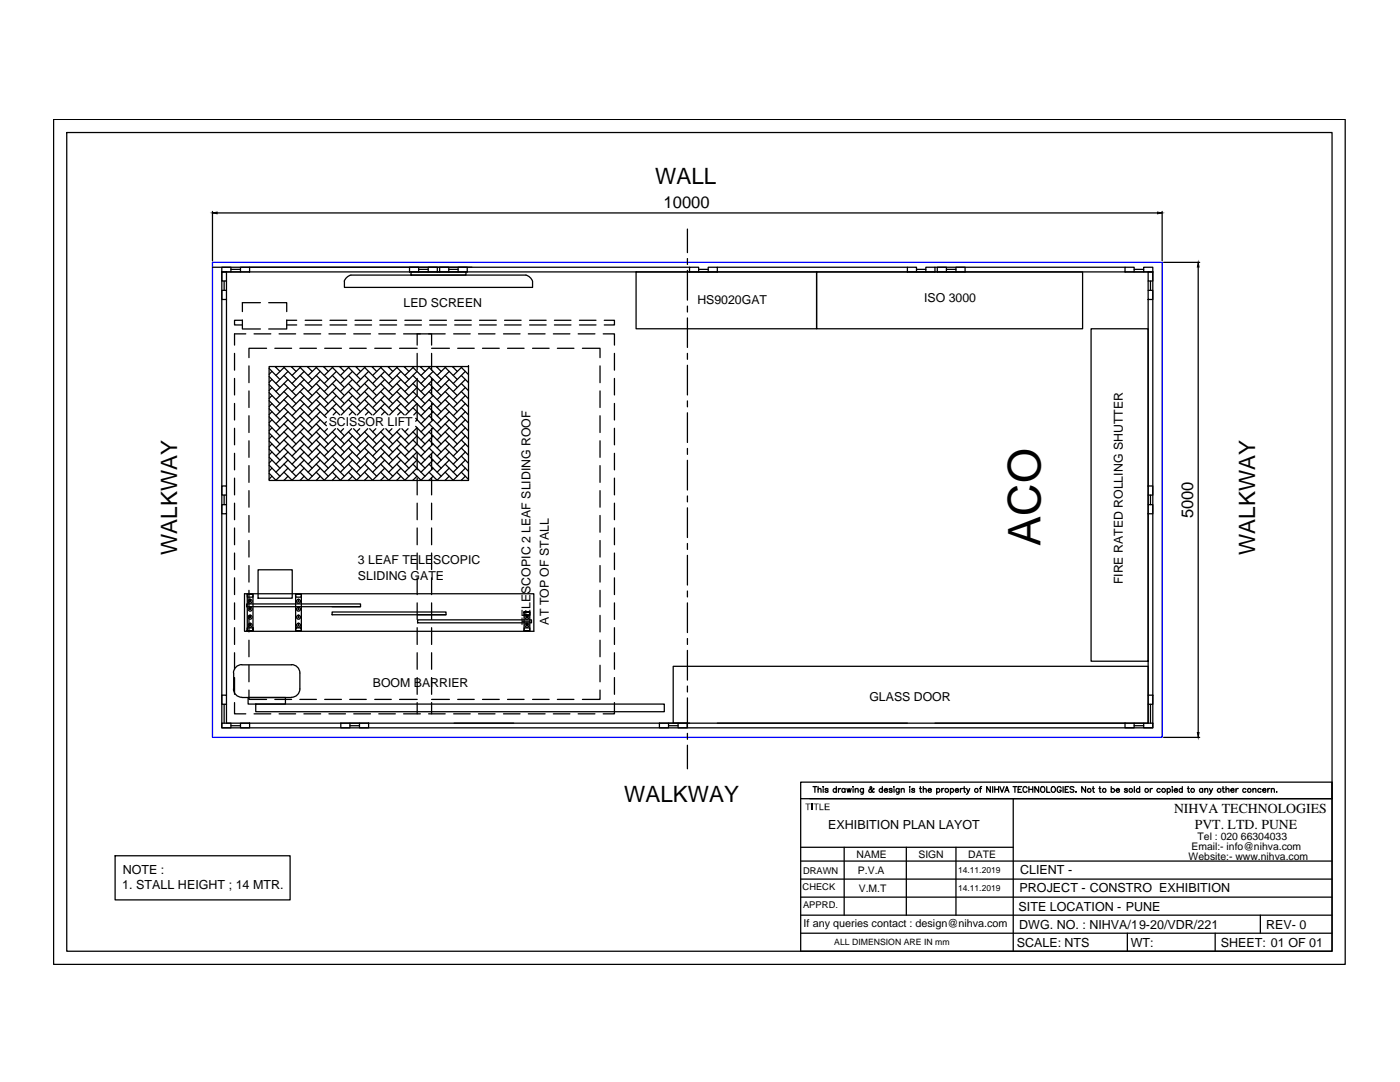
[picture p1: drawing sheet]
<svg xmlns="http://www.w3.org/2000/svg" width="279mm" height="216mm" viewBox="0 0 279 216" stroke-linecap="round" stroke-linejoin="round" font-family="sans-serif">
<!-- layer: 0 -->
<g fill="none" stroke="#000" stroke-width=".25">
<path d="M10.7 23.8h257.8v168.6h-257.8zM13.3 26.4h252.5v163.4h-252.5zM42.4 53.3h95.2M42.4 42.2v9.9M43.3 42.5h187.7M44.3 54.3h185.8v90.9h-185.8zM44.3 54.3h.9v1.8h-.9zM44.3 57.9h.9v1.9h-.9zM44.3 53.3h1.8v1h-1.8zM44.7 56.1v1.8M45.2 56.1v1.8M45.2 59.8v37.2"/>
<path d="M46.1 53.7h1.9M46.1 54.3h1.9M48 53.3h1.8v1h-1.8zM68.7 56.1v1.2h37.6v-1.2M70 54.9l-.6 .3-.7 .9M70 54.9h35l.9 .6 .4 .6M81.7 53.3h1.9v1h-1.9zM82 54.3h11v.6h-11zM83.6 53.7h1.9M83.6 54.3h1.9M85.5 53.3h1.8v1h-1.8zM87.3 54.3h.4"/>
<path d="M87.7 53.3h1.9v1h-1.9zM89.6 53.7h1.8M89.6 54.3h1.8M91.4 53.3h1.8v1h-1.8zM126.9 54.3h36.1v11.3h-36.1zM137.2 45.7v4.7M137.2 51.6v1.2M137.2 54v5.9M137.6 53.3h1.8v1h-1.8zM139.4 53.7h1.9M139.4 54.3h1.9M141.3 53.3h1.9v1h-1.9z"/>
<path d="M143.2 53.3h37.9M163 54.3h53.1v11.3h-53.1zM181.1 53.3h1.8v1h-1.8zM182.9 53.7h1.9M182.9 54.3h1.9M184.8 53.3h1.8v1h-1.8zM186.6 53.3h37.9M187.1 53.3h1.8v1h-1.8zM188.9 53.7h1.9M188.9 54.3h1.9M190.8 53.3h1.8v1h-1.8zM224.5 53.3h1.8v1h-1.8z"/>
<path d="M226.3 53.7h1.9M226.3 54.3h1.9M228.2 53.3h1.9v1h-1.9zM229.1 54.3h1v1.8h-1zM229.1 57.9h1v1.9h-1zM229.1 56.1v1.8M229.1 59.8v37.2M229.6 56.1v1.8M231.9 42.2v9.9M232.2 52.4h7.2M239.1 53.3v92.9M46.8 70.5v3.4"/>
<path d="M46.8 75.5v3.3M48.4 63.9v1.7h3.6M48.4 63.9h-1.6v.9h1.6M49.1 66.6h-2.3v2.3M49.7 73v3.4M49.7 78v3.3M50.7 66.6h3.3M52 60.4h-3.6v1.8M53.2 69.5h-3.5v1.9M53.6 60.4h3.6v1.8M53.7 73.1h39.8v22.8h-39.8zM53.7 73.5l2.2 2.2"/>
<path d="M53.7 75.1l2.2 2.2M53.7 76.7l2.2 2.2M53.7 78.3l2.2 2.2M53.7 80l2.2 2.2M54.3 78.9l-.6 .6M54.3 77.3l-.6 .6M54.3 75.7l-.6 .6M54.3 74.1l-.6 .6M54.8 69.5h3.4M54.9 73.1l1 1M55.3 73.1l-.2 .2M55.7 66.6h3.3"/>
<path d="M56.7 73.3l2.4 2.4M56.7 74.9l2.4 2.4M56.7 76.5l2.4 2.4M56.7 78.1l2.4 2.4M56.7 79.7l2.4 2.5M56.9 73.1l-1.8 1.8M57.2 63.9v1.7h-3.6M57.2 64.8h2M57.2 63.9h2M57.5 78.9l-2.4 2.5M57.5 77.3l-2.4 2.4M57.5 75.7l-2.4 2.4"/>
<path d="M57.5 74.1l-2.4 2.4M58.1 73.1l1 1M58.5 73.1l-.2 .2M59.8 69.5h3.3M59.9 73.3l2.4 2.4M59.9 74.9l2.4 2.4M59.9 76.5l2.4 2.4M59.9 78.1l2.4 2.4M59.9 79.7l2.4 2.5M60.1 73.1l-1.8 1.8M60.6 66.6h3.4M60.7 78.9l-2.4 2.5"/>
<path d="M60.7 77.3l-2.4 2.4M60.7 75.7l-2.4 2.4M60.7 74.1l-2.4 2.4M60.9 64.8h3.3M60.9 63.9h3.3M61.3 73.1l1 1M61.7 73.1l-.2 .2M63.1 73.3l2.4 2.4M63.1 74.9l2.4 2.4M63.1 76.5l2.4 2.4M63.1 78.1l2.4 2.4M63.1 79.7l2.4 2.5"/>
<path d="M63.3 73.1l-1.8 1.8M63.9 78.9l-2.4 2.5M63.9 77.3l-2.4 2.4M63.9 75.7l-2.4 2.4M63.9 74.1l-2.4 2.4M64.5 73.1l1 1M64.8 69.5h3.3M64.9 73.1l-.2 .2M65.6 66.6h3.3M65.9 64.8h3.3M65.9 63.9h3.3M66.3 73.3l2.4 2.4"/>
<path d="M66.3 74.9l2.4 2.4M66.3 76.5l2.4 2.4M66.3 78.1l2.4 2.4M66.3 79.7l2.4 2.5M66.5 73.1l-1.8 1.8M67.1 78.9l-2.4 2.5M67.1 77.3l-2.4 2.4M67.1 75.7l-2.4 2.4M67.1 74.1l-2.4 2.4M67.8 73.1l.9 1M68.1 73.1l-.2 .2M69.5 73.3l2.5 2.4"/>
<path d="M69.5 74.9l2.5 2.4M69.5 76.5l2.5 2.4M69.5 78.1l2.5 2.4M69.5 79.7l2.5 2.5M69.8 73.1l-1.9 1.8M69.8 69.5h3.3M70.3 78.9l-2.4 2.5M70.3 77.3l-2.4 2.4M70.3 75.7l-2.4 2.4M70.3 74.1l-2.4 2.4M70.6 66.6h3.3M70.9 64.8h3.3"/>
<path d="M70.9 63.9h3.3M71 73.1l1 1M71.4 73.1l-.3 .2M72.8 73.3l2.4 2.4M72.8 74.9l2.4 2.4M72.8 76.5l2.4 2.4M72.8 78.1l2.4 2.4M72.8 79.7l2.4 2.5M73 73.1l-1.9 1.8M73.6 78.9l-2.5 2.5M73.6 77.3l-2.5 2.4M73.6 75.7l-2.5 2.4"/>
<path d="M73.6 74.1l-2.5 2.4M74.2 73.1l1 1M74.6 73.1l-.2 .2M74.8 69.5h3.3M75.6 66.6h3.3M75.8 64.8h3.3M75.8 63.9h3.3M76 73.3l2.4 2.4M76 74.9l2.4 2.4M76 76.5l2.4 2.4M76 78.1l2.4 2.4M76 79.7l2.4 2.5"/>
<path d="M76.2 73.1l-1.8 1.8M76.8 78.9l-2.4 2.5M76.8 77.3l-2.4 2.4M76.8 75.7l-2.4 2.4M76.8 74.1l-2.4 2.4M77.4 73.1l1 1M77.8 73.1l-.2 .2M79.2 73.3l2.4 2.4M79.2 74.9l2.4 2.4M79.2 76.5l2.4 2.4M79.2 78.1l2.4 2.4M79.2 79.7l2.4 2.5"/>
<path d="M79.4 73.1l-1.8 1.8M79.7 69.5h3.6M80 78.9l-2.4 2.5M80 77.3l-2.4 2.4M80 75.7l-2.4 2.4M80 74.1l-2.4 2.4M80.5 66.6h3.4M80.6 73.1l1 1M80.8 64.8h3.3M80.8 63.9h3.3M81 73.1l-.2 .2M82.4 73.3l2.4 2.4"/>
<path d="M82.4 74.9l2.4 2.4M82.4 76.5l2.4 2.4M82.4 78.1l2.4 2.4M82.4 79.7l2.4 2.5M82.6 73.1l-1.8 1.8M83.2 78.9l-2.4 2.5M83.2 77.3l-2.4 2.4M83.2 75.7l-2.4 2.4M83.2 74.1l-2.4 2.4M83.3 68.9v-2.3h2.8v2.3M83.3 70.5v3.4M83.3 75.5v3.3"/>
<path d="M83.8 73.1l1 1M84.2 73.1l-.2 .2M85.5 66.6h3.3M85.6 73.3l2.4 2.4M85.6 74.9l2.4 2.4M85.6 76.5l2.4 2.4M85.6 78.1l2.4 2.4M85.6 79.7l2.4 2.5M85.8 64.8h3.3M85.8 63.9h3.3M85.8 73.1l-1.8 1.8M86.1 69.5h3.6"/>
<path d="M86.1 70.5v3.4M86.1 75.5v3.3M86.4 78.9l-2.4 2.5M86.4 77.3l-2.4 2.4M86.4 75.7l-2.4 2.4M86.4 74.1l-2.4 2.4M87.1 73.1l.9 1M87.4 73.1l-.2 .2M88.8 73.3l2.5 2.4M88.8 74.9l2.5 2.4M88.8 76.5l2.5 2.4M88.8 78.1l2.5 2.4"/>
<path d="M88.8 79.7l2.5 2.5M89.1 73.1l-1.9 1.8M89.6 78.9l-2.4 2.5M89.6 77.3l-2.4 2.4M89.6 75.7l-2.4 2.4M89.6 74.1l-2.4 2.4M90.3 73.1l1 1M90.5 66.6h3.3M90.7 73.1l-.2 .2M90.7 64.8h3.4M90.7 63.9h3.4M91.3 69.5h3.3"/>
<path d="M92.1 73.3l1.4 1.4M92.1 74.9l1.4 1.5M92.1 76.5l1.4 1.5M92.1 78.1l1.4 1.5M92.1 79.7l1.4 1.5M92.3 73.1l-1.8 1.8M92.9 78.9l-2.4 2.5M92.9 77.3l-2.4 2.4M92.9 75.7l-2.4 2.4M92.9 74.1l-2.4 2.4M93.5 73.1h.1M95.5 66.6h3.3"/>
<path d="M95.7 64.8h3.3M95.7 63.9h3.3M96.3 69.5h3.3M100.5 66.6h3.3M100.7 64.8h3.3M100.7 63.9h3.3M101.3 69.5h3.3M105.4 66.6h3.4M105.7 64.8h3.3M105.7 63.9h3.3M106.3 69.5h3.3M110.4 66.6h3.3"/>
<path d="M110.6 64.8h3.3M110.6 63.9h3.3M111.2 69.5h3.3M115.4 66.6h3.3M115.6 64.8h3.3M115.6 63.9h3.3M116.2 69.5h3.5v1.9M119.7 73v3.4M119.7 78v3.3M120.4 66.6h2.2v2.3M120.6 63.9h2v.9h-2M122.6 70.5v3.4"/>
<path d="M122.6 75.5v3.3M137.2 61.1v1.2M137.2 63.4v5.9M137.2 70.5v1.2M137.2 72.9v5.9M137.2 80v1.2M217.7 65.6h11.4v66.3h-11.4zM44.3 97h.9v1.8h-.9zM44.7 98.8v1.9M45.2 98.8v1.9M46.8 80.5v3.3M46.8 85.5v3.3"/>
<path d="M46.8 90.5v3.3M46.8 95.4v3.3M49.7 83v3.3M49.7 88v3.3M49.7 92.9v3.4M49.7 97.9v3.3M53.7 81.6l2.2 2.2M53.7 83.2l2.2 2.2M53.7 84.8l2.2 2.2M53.7 86.4l2.2 2.2M53.7 88l2.2 2.2M53.7 89.6l2.2 2.2"/>
<path d="M53.7 91.2l2.2 2.2M53.7 92.8l2.2 2.2M53.7 94.4l1.4 1.5M54.3 95l-.6 .6M54.3 93.4l-.6 .6M54.3 91.8l-.6 .6M54.3 90.2l-.6 .6M54.3 88.6l-.6 .6M54.3 87l-.6 .6M54.3 85.4l-.6 .6M54.3 83.8l-.6 .6M54.3 82.2l-.6 .5"/>
<path d="M54.3 80.5l-.6 .6M56.7 81.4l2.4 2.4M56.7 83l2.4 2.4M56.7 84.6l2.4 2.4M56.7 86.2l2.4 2.4M56.7 87.8l2.4 2.4M56.7 89.4l2.4 2.4M56.7 91l2.4 2.4M56.7 92.6l2.4 2.4M56.7 94.2l1.6 1.7M56.7 95.8v.1M57.5 95l-.8 .9"/>
<path d="M57.5 93.4l-2.4 2.4M57.5 91.8l-2.4 2.4M57.5 90.2l-2.4 2.4M57.5 88.6l-2.4 2.4M57.5 87l-2.4 2.4M57.5 85.4l-2.4 2.4M57.5 83.8l-2.4 2.4M57.5 82.2l-2.4 2.4M57.5 80.5l-2.4 2.5M59.9 81.4l2.4 2.4M59.9 83l2.4 2.4M59.9 84.6l2.4 2.4"/>
<path d="M59.9 86.2l2.4 2.4M59.9 87.8l2.4 2.4M59.9 89.4l2.4 2.4M59.9 91l2.4 2.4M59.9 92.6l2.4 2.4M59.9 94.2l1.6 1.7M59.9 95.8v.1M60.7 95l-.8 .9M60.7 93.4l-2.4 2.4M60.7 91.8l-2.4 2.4M60.7 90.2l-2.4 2.4M60.7 88.6l-2.4 2.4"/>
<path d="M60.7 87l-2.4 2.4M60.7 85.4l-2.4 2.4M60.7 83.8l-2.4 2.4M60.7 82.2l-2.4 2.4M60.7 80.5l-2.4 2.5M63.1 81.4l2 1.9M63.1 83l2 1.9M63.1 84.6l2.4 2.4M63.1 86.2l2.4 2.4M63.1 87.8l2.4 2.4M63.1 89.4l2.4 2.4M63.1 91l2.4 2.4"/>
<path d="M63.1 92.6l2.4 2.4M63.1 94.2l1.7 1.7M63.1 95.8v.1M63.9 95l-.8 .9M63.9 93.4l-2.4 2.4M63.9 91.8l-2.4 2.4M63.9 90.2l-2.4 2.4M63.9 88.6l-2.4 2.4M63.9 87l-2.4 2.4M63.9 85.4l-2.4 2.4M63.9 83.8l-2.4 2.4M63.9 82.2l-2.4 2.4"/>
<path d="M63.9 80.5l-2.4 2.5M65.1 84.1l-.4 .5M65.3 85.5l-.6 .7M66.3 81.4l1.5 1.4M66.3 86.2l2.4 2.4M66.3 87.8l2.4 2.4M66.3 89.4l2.4 2.4M66.3 91l2.4 2.4M66.3 92.6l2.4 2.4M66.3 94.2l1.7 1.7M66.3 95.8l.1 .1M67 85.5l-2.3 2.3"/>
<path d="M67.1 95l-.8 .9M67.1 93.4l-2.4 2.4M67.1 91.8l-2.4 2.4M67.1 90.2l-2.4 2.4M67.1 88.6l-2.4 2.4M67.1 87l-2.4 2.4M67.1 82.2l-.6 .6M67.1 80.5l-2.4 2.5M67.3 85.5l1.4 1.5M68.6 85.5l-.7 .7M69.5 81.4l1.5 1.4M69.5 86.2l2.5 2.4"/>
<path d="M69.5 87.8l2.5 2.4M69.5 89.4l2.5 2.4M69.5 91l2.5 2.4M69.5 92.6l2.5 2.4M69.5 94.2l1.7 1.7M69.5 95.8l.1 .1M70.2 85.5l-2.3 2.3M70.3 95l-.8 .9M70.3 93.4l-2.4 2.4M70.3 91.8l-2.4 2.4M70.3 90.2l-2.4 2.4M70.3 88.6l-2.4 2.4"/>
<path d="M70.3 87l-2.4 2.4M70.3 82.2l-.6 .6M70.3 80.5l-2.2 2.3M70.6 85.5l1.4 1.5M71.8 85.5l-.7 .7M72.8 81.4l1.4 1.4M72.8 86.2l2.4 2.4M72.8 87.8l2.4 2.4M72.8 89.4l2.4 2.4M72.8 91l2.4 2.4M72.8 92.6l2.4 2.4M72.8 94.2l1.6 1.7"/>
<path d="M72.8 95.8v.1M73.4 85.5l-2.3 2.3M73.6 95l-.9 .9M73.6 93.4l-2.5 2.4M73.6 91.8l-2.5 2.4M73.6 90.2l-2.5 2.4M73.6 88.6l-2.5 2.4M73.6 87l-2.5 2.4M73.6 82.2l-.7 .6M73.6 80.5l-2.3 2.3M73.8 85.5l1.4 1.5M75 85.5l-.6 .7"/>
<path d="M76 81.4l1.5 1.4M76 86.2l2.4 2.4M76 87.8l2.4 2.4M76 89.4l2.4 2.4M76 91l2.4 2.4M76 92.6l2.4 2.4M76 94.2l1.6 1.7M76 95.8v.1M76.6 85.5l-2.2 2.3M76.8 95l-.9 .9M76.8 93.4l-2.4 2.4M76.8 91.8l-2.4 2.4"/>
<path d="M76.8 90.2l-2.4 2.4M76.8 88.6l-2.4 2.4M76.8 87l-2.4 2.4M76.8 82.2l-.7 .6M76.8 80.5l-2.3 2.3M77 85.5l1.4 1.5M78.2 85.5l-.6 .7M79.2 81.4l1.5 1.4M79.2 86.2l2.4 2.4M79.2 87.8l2.4 2.4M79.2 89.4l2.4 2.4M79.2 91l2.4 2.4"/>
<path d="M79.2 92.6l2.4 2.4M79.2 94.2l1.6 1.7M79.2 95.8v.1M79.8 85.5l-2.2 2.3M80 95l-.9 .9M80 93.4l-2.4 2.4M80 91.8l-2.4 2.4M80 90.2l-2.4 2.4M80 88.6l-2.4 2.4M80 87l-2.4 2.4M80 82.2l-.6 .6M80 80.5l-2.2 2.3"/>
<path d="M80.2 85.5l1.4 1.5M81.4 85.5l-.6 .7M82.4 81.4l2.4 2.4M82.4 86.2l2.4 2.4M82.4 87.8l2.4 2.4M82.4 89.4l2.4 2.4M82.4 91l2.4 2.4M82.4 92.6l2.4 2.4M82.4 94.2l1.7 1.7M82.4 95.8l.1 .1M83 83.5l1.8 1.9M83 85.1l1.8 1.9"/>
<path d="M83.2 95l-.8 .9M83.2 93.4l-2.4 2.4M83.2 91.8l-2.4 2.4M83.2 90.2l-2.4 2.4M83.2 88.6l-2.4 2.4M83.2 87l-2.4 2.4M83.2 85.4l-2.4 2.4M83.2 83.8l-.2 .3M83.2 82.2l-.6 .6M83.2 80.5l-2.2 2.3M83.3 80.5v3.3M83.3 85.5v3.3"/>
<path d="M83.3 90.5v3.3M83.3 95.4v3.3M85.6 81.4l2.4 2.4M85.6 83l2.4 2.4M85.6 84.6l2.4 2.4M85.6 86.2l2.4 2.4M85.6 87.8l2.4 2.4M85.6 89.4l2.4 2.4M85.6 91l2.4 2.4M85.6 92.6l2.4 2.4M85.6 94.2l1.7 1.7M85.6 95.8l.1 .1"/>
<path d="M86.1 80.5v3.3M86.1 85.5v3.3M86.1 90.5v3.3M86.1 95.4v3.3M86.4 95l-.8 .9M86.4 93.4l-2.4 2.4M86.4 91.8l-2.4 2.4M86.4 90.2l-2.4 2.4M86.4 88.6l-2.4 2.4M86.4 87l-2.4 2.4M86.4 85.4l-2.4 2.4M86.4 83.8l-2.4 2.4"/>
<path d="M86.4 82.2l-2.4 2.4M86.4 80.5l-2.4 2.5M88.8 81.4l2.5 2.4M88.8 83l2.5 2.4M88.8 84.6l2.5 2.4M88.8 86.2l2.5 2.4M88.8 87.8l2.5 2.4M88.8 89.4l2.5 2.4M88.8 91l2.5 2.4M88.8 92.6l2.5 2.4M88.8 94.2l1.7 1.7M88.8 95.8l.1 .1"/>
<path d="M89.6 95l-.8 .9M89.6 93.4l-2.4 2.4M89.6 91.8l-2.4 2.4M89.6 90.2l-2.4 2.4M89.6 88.6l-2.4 2.4M89.6 87l-2.4 2.4M89.6 85.4l-2.4 2.4M89.6 83.8l-2.4 2.4M89.6 82.2l-2.4 2.4M89.6 80.5l-2.4 2.5M92.1 81.4l1.4 1.4M92.1 83l1.4 1.4"/>
<path d="M92.1 84.6l1.4 1.4M92.1 86.2l1.4 1.4M92.1 87.8l1.4 1.4M92.1 89.4l1.4 1.4M92.1 91l1.4 1.4M92.1 92.6l1.4 1.5M92.1 94.2l1.4 1.5M92.1 95.8v.1M92.9 95l-.9 .9M92.9 93.4l-2.4 2.4M92.9 91.8l-2.4 2.4M92.9 90.2l-2.4 2.4"/>
<path d="M92.9 88.6l-2.4 2.4M92.9 87l-2.4 2.4M92.9 85.4l-2.4 2.4M92.9 83.8l-2.4 2.4M92.9 82.2l-2.4 2.4M92.9 80.5l-2.4 2.5M119.7 83v3.3M119.7 88v3.3M119.7 92.9v3.4M119.7 97.9v3.3M122.6 80.5v3.3M122.6 85.5v3.3"/>
<path d="M122.6 90.5v3.3M122.6 95.4v3.3M137.2 82.4v5.9M137.2 89.5v1.2M137.2 91.8v6M137.2 99v1.1M229.1 97h1v1.8h-1zM229.1 98.8v1.9M229.6 98.8v1.9M44.3 100.7h.9v1.8h-.9zM45.2 102.5v36.2M46.8 100.4v3.3"/>
<path d="M46.8 105.4v3.3M46.8 110.3v3.4M46.8 115.3v3.3M48.8 118.5h57.7v7.5h-57.7zM49.3 118.6h1.2v7.2h-1.2h1.2v-.5h-1.2v.5zM49.3 118.6h1.2v.6h-1.2zM49.7 102.9v3.3M49.7 107.9v3.3M49.7 112.8v3.3M49.7 117.8v3.3M51.5 113.7h6.8v5.7h-6.8zM59 118.6h1.1v7.2h-1.1h1.1v-.5h-1.1v.5z"/>
<path d="M59 118.6h1.1v.6h-1.1zM83.3 100.4v3.3M83.3 105.4v3.3M83.3 110.3v3.4M83.3 115.3v3.3M86.1 100.4v3.3M86.1 105.4v3.3M86.1 110.3v3.4M86.1 115.3v3.3M119.7 102.9v3.3M119.7 107.9v3.3M119.7 112.8v3.3"/>
<path d="M119.7 117.8v3.3M122.6 100.4v3.3M122.6 105.4v3.3M122.6 110.3v3.4M122.6 115.3v3.3M137.2 101.3v6M137.2 108.4v1.2M137.2 110.8v5.9M137.2 117.9v1.2M229.1 100.7h1v1.8h-1zM229.1 102.5v36.2M44.3 138.7h.9v1.8h-.9z"/>
<path d="M46.6 137.5a1.67 1.67 0 0 0 1.7 1.6M46.6 134.3v3.2M46.8 120.3v3.3M46.8 125.3v3.3M46.8 130.2v3.3M46.8 135.2v3.3M48.3 132.6a1.67 1.67 0 0 0-1.7 1.7M48.3 139.2h9.9M48.3 132.7h9.9M49.2 120.5h22.8v.6h-22.8zM49.5 139.2h7.5v1.3h-7.5zM49.7 137.7v1.9h3.5"/>
<path d="M49.7 122.8v3.3M49.7 127.7v3.3M49.7 132.7v3.3M54.8 139.6h3.4M58.2 132.6a1.67 1.67 0 0 1 1.6 1.7v3.2M59.8 137.5a1.67 1.67 0 0 1-1.6 1.6M59.8 139.6h3.3M64.8 139.6h3.3M66.3 122.1h22.7v.6h-22.7zM66.3 121.1h5.7M69.8 139.6h3.3M74.8 139.6h3.3"/>
<path d="M79.7 139.6h3.6M83.3 120.3v3.3M83.3 125.3v3.3M83.3 130.2v3.3M83.3 135.2v3.3M83.3 123.7h22.8v.6h-22.8zM83.3 122.7h5.7M86.1 139.6h3.6M86.1 120.3v3.3M86.1 125.3v3.3M86.1 130.2v3.3M86.1 135.2v3.3"/>
<path d="M91.3 139.6h3.3M96.3 139.6h3.3M101.3 139.6h3.3M104.6 122.1h1.1v3.7h-1.1v-3.7v.6h1.1v-.6zM104.6 125.3h1.1v.5h-1.1zM106.3 139.6h3.3M111.2 139.6h3.3M119.7 137.7v1.9h-3.5M119.7 122.8v3.3M119.7 127.7v3.3M119.7 132.7v3.3M122.6 120.3v3.3"/>
<path d="M122.6 125.3v3.3M122.6 130.2v3.3M122.6 135.2v3.3M134.4 133h94.7v11.3h-94.7zM137.2 120.3v5.9M137.2 127.4v1.2M137.2 129.8v5.9M137.2 136.9v1.2M137.2 139.3v5.9M229.1 138.7h1v1.8h-1zM44.3 144.3h1.8v.9h-1.8zM44.7 140.5v3.8"/>
<path d="M45.2 140.5v3.8h92.4M46.1 144.8h1.9M46.8 140.2v2.2h2.3M48 144.3h1.8v.9h-1.8zM50.7 142.4h3.3M51 140.5h81.6v1.5h-81.6zM55.7 142.4h3.3M60.6 142.4h3.4M65.6 142.4h3.3M68 144.3h1.8v.9h-1.8zM69.8 144.8h1.9M70.6 142.4h3.3"/>
<path d="M71.7 144.3h1.9v.9h-1.9zM75.6 142.4h3.3M80.5 142.4h3.4M83.3 140.2v2.2M85.5 142.4h3.3M86.1 140.2v2.2M90.5 142.4h3.3M95.5 142.4h3.3M100.5 142.4h3.3M105.4 142.4h3.4M110.4 142.4h3.3M115.4 142.4h3.3"/>
<path d="M122.6 140.2v2.2h-2.2M131.6 144.3h1.8v.9h-1.8zM133.4 144.8h1.9M135.3 144.3h1.8v.9h-1.8zM137.2 146.3v1.2M137.2 148.7v4.7M143.2 144.3h37.9M159.8 156.1h106v3.3h-106zM161.6 159.4h104.2M162.2 157h.8M162.6 157v1.1M163.3 157.6l.2-.3 .3 .1 .1 .7"/>
<path d="M163.3 157v1.1M164.3 157v.1zM164.3 157.4v.7M165.3 157.5l-.3-.2-.3 .1v.2l.5 .2 .1 .1-.3 .2-.3-.2M166.9 157.5a.35 .35 0 0 0-.5 0 .35 .35 0 0 0 0 .5 .35 .35 0 0 0 .5-.1M166.9 157v1.1M167.3 157.3v.8M167.8 157.3l-.3 .1-.2 .3M168.6 157.5a.35 .35 0 0 0-.5 0 .35 .35 0 0 0 0 .5 .35 .35 0 0 0 .5-.1M168.6 157.3v.8M169 157.3l.2 .8 .2-.8 .3 .8 .2-.8M170.3 157v.1z"/>
<path d="M170.3 157.4v.7M170.7 157.6l.3-.3 .2 .1 .1 .7M170.7 157.3v.8M172.3 157.3v.9l-.1 .2h-.4M172.3 157.5a.37 .37 0 0 0-.5-.1 .37 .37 0 0 0 0 .6 .37 .37 0 0 0 .5-.1M174.4 157.5l-.1-.2a.63 .63 0 0 1-.9 .7l.1-.4 .5-.3-.2-.3-.2 .1 .1 .3 .5 .7h.2v-.1M176.1 157.5a.35 .35 0 0 0-.5 0 .35 .35 0 0 0 0 .5 .35 .35 0 0 0 .5-.1M176.1 157v1.1M176.5 157.7h.6v-.1a.35 .35 0 0 0-.5-.1 .35 .35 0 0 0 0 .5 .35 .35 0 0 0 .5-.1M178 157.5l-.2-.2-.3 .1v.2l.5 .2v.1l-.2 .2-.4-.2M178.3 157h.2zM178.4 157.4v.7"/>
<path d="M179.4 157.3v1.1h-.5M179.4 157.5a.35 .35 0 0 0-.5 0 .35 .35 0 0 0 0 .5 .35 .35 0 0 0 .5-.1M179.9 157.6l.3-.3 .2 .1 .1 .7M179.9 157.3v.8M181.6 157v.1zM181.6 157.4v.7M182.5 157.5l-.2-.2-.4 .2 .6 .3v.3h-.4l-.2-.2M183.5 157.3h.4M183.7 157v.9v.2h.2M184.3 157.6l.1-.2h.4l.1 .7M184.3 157v1.1M185.2 157.7h.7a.35 .35 0 0 0-.5-.3 .35 .35 0 0 0-.1 .5l.2 .2 .4-.2"/>
<path d="M186.6 144.3h37.9M186.9 157.5a.35 .35 0 0 1 .6 0 .35 .35 0 0 1 0 .5 .35 .35 0 0 1-.6-.1M186.9 157.3v1.2M187.9 157.3v.8M188.4 157.3l-.3 .1-.2 .3M189.7 157.5a.35 .35 0 0 1 .5 0 .35 .35 0 0 1 0 .5 .35 .35 0 0 1-.5-.1M189.7 157.3v1.2M190.7 157.7h.6a.35 .35 0 0 0-.5-.3 .35 .35 0 0 0-.1 .5l.2 .2 .4-.2M191.7 157.3v.8M192.1 157.3l-.3 .1-.1 .3M192.3 157.3h.3M192.4 157v.9l.1 .2h.2"/>
<path d="M192.9 157.3l.3 .8 .3-.8M193.2 158.1l-.3 .4M195.5 157.3h.4M195.9 157h-.2v.2v.9M197.6 157v1.1l-.7-1.1v1.1M198.1 157v1.1M198.5 157v1.1M198.5 157.5h.8M199.3 157v1.1M199.5 157l.5 1.1 .4-1.1M200.5 158.1l.4-1.1 .5 1.1M200.7 157.7h.5"/>
<path d="M202.2 157h.7M202.2 159.4v30.4M202.6 157v1.1M203.2 157.5h.4M203.9 157h-.7v1.1h.7M205 157.3a.41 .41 0 0 0-.5-.3 .41 .41 0 0 0-.3 .4v.3a.42 .42 0 0 0 .3 .4 .42 .42 0 0 0 .5-.3M205.3 157.5h.8M205.3 157v1.1M206.1 157v1.1M207.3 157v1.1l-.8-1.1v1.1M207.9 157h.1a.56 .56 0 0 1 .5 .6 .56 .56 0 0 1-.6 .5l-.2-.4zM208.9 157v1.1h.6"/>
<path d="M210 157a.54 .54 0 0 1 .7 .5 .54 .54 0 0 1-.7 .6l-.2-.4zM211.8 157.3a.41 .41 0 0 0-.5-.4 .41 .41 0 0 0-.3 .5v.3a.4 .4 0 0 0 .4 .4 .4 .4 0 0 0 .4-.4h-.3M212.2 157v1.1M212.6 157.5h.4M213.3 157h-.7v1.1h.7M214.3 157.1l-.3-.1h-.4v.3l.6 .3 .1 .3-.3 .2-.4-.2M214.7 158.1h.1zM216.6 157v1.1l-.7-1.1v1.1M218 157.3h.4M218.2 157v.9v.2h.2M219.3 157.3h.4M219.5 157v.9v.2h.2"/>
<path d="M221.8 157.5a.37 .37 0 0 1 .5-.1 .37 .37 0 0 1 0 .6 .37 .37 0 0 1-.5-.1M221.8 157v1.1M222.7 157.7h.7a.34 .34 0 0 0-.3-.4 .34 .34 0 0 0-.4 .4l.2 .4h.3l.2-.2M224.5 144.3h1.8v.9h-1.8zM225 157.5l-.2-.2-.4 .2 .5 .3v.3h-.3l-.2-.2M226.3 144.3h1.9M226.3 144.8h1.9M226.4 157v1.1M227.4 157.5a.37 .37 0 0 0-.5-.1 .37 .37 0 0 0 0 .6 .37 .37 0 0 0 .5-.1M227.4 157v1.1M228.2 144.3h1.9v.9h-1.9zM229.1 140.5v3.8"/>
<path d="M229.6 157.3v.8M229.6 140.5v3.8M230 157.3l-.3 .1-.1 .3M231.5 157.5a.37 .37 0 0 0-.5-.1 .37 .37 0 0 0 0 .6 .37 .37 0 0 0 .5-.1M232.2 147.1h7.2M232.9 157.5a.35 .35 0 0 1 .6 0 .35 .35 0 0 1 0 .5 .35 .35 0 0 1-.6-.1M232.9 157.3v1.2M234 157v.1zM234 157.4v.7M234.3 157.7h.7v-.1a.35 .35 0 0 0-.5-.1 .35 .35 0 0 0 0 .5 .35 .35 0 0 0 .5-.1M236 157.5a.35 .35 0 0 0-.6 0 .35 .35 0 0 0 0 .5 .35 .35 0 0 0 .6-.1M236 157v1.1"/>
<path d="M237 157.3h.3M237.1 157v.9l.1 .2h.2M240 157.5a.35 .35 0 0 0-.5 0 .35 .35 0 0 0 0 .5 .35 .35 0 0 0 .5-.1M240 157.3v.8M240.4 157.6l.3-.3 .3 .1v.7M240.4 157.3v.8M241.4 157.3l.3 .8 .3-.8M241.7 158.1l-.4 .4M243.9 157.3h.4M244.1 157v1.1h.3M244.7 157.6l.3-.3 .2 .1 .1 .7M244.7 157v1.1"/>
<path d="M245.6 157.7h.7v-.1a.35 .35 0 0 0-.5-.1 .35 .35 0 0 0 0 .5 .35 .35 0 0 0 .5-.1M246.7 157.3v.8M247.1 157.3l-.3 .1-.1 .3M248.7 157.5a.35 .35 0 0 0-.6 0 .35 .35 0 0 0 0 .5 .35 .35 0 0 0 .6-.1M250 157.6l.3-.3 .3 .1v.7M250 157.3v.8M251.7 157.5a.35 .35 0 0 0-.6 0 .35 .35 0 0 0 0 .5 .35 .35 0 0 0 .6-.1M252 157.7h.6v-.1a.35 .35 0 0 0-.5-.1 .35 .35 0 0 0 0 .5 .35 .35 0 0 0 .5-.1M253 157.3v.8M253.4 157.3l-.2 .1-.2 .3M253.7 157.6l.2-.2h.3l.1 .7M253.7 157.3v.8"/>
<path d="M254.8 158v.1zM265.8 156.1v33.7h-106v-30.4M23 170.8h34.9v8.8h-34.9zM159.8 179h106M159.8 175.4h106M159.8 171.8h106M159.8 169.1h42.4M168.5 169.1v13.5M180.9 169.1v13.5M190.8 169.1v13.5M159.8 182.6h106M159.8 186.2h106"/>
<path d="M225 186.2v3.6M242.5 186.2v3.6M251.5 182.6v3.6"/>
<circle cx="49.9" cy="120" r=".4"/>
<circle cx="49.9" cy="120" r=".11"/>
<circle cx="59.6" cy="120" r=".4"/>
<circle cx="59.6" cy="120" r=".11"/>
<circle cx="49.9" cy="124.8" r=".4"/>
<circle cx="49.9" cy="123.2" r=".4"/>
<circle cx="49.9" cy="121.5" r=".4"/>
<circle cx="49.9" cy="121.5" r=".11"/>
<circle cx="49.9" cy="123.2" r=".11"/>
<circle cx="49.9" cy="124.8" r=".11"/>
<circle cx="59.6" cy="121.5" r=".4"/>
<circle cx="59.6" cy="124.8" r=".4"/>
<circle cx="59.6" cy="123.2" r=".4"/>
<circle cx="59.6" cy="121.5" r=".11"/>
<circle cx="59.6" cy="123.2" r=".11"/>
<circle cx="59.6" cy="124.8" r=".11"/>
<circle cx="105.2" cy="123.2" r=".11"/>
<circle cx="105.2" cy="124.8" r=".11"/>
<circle cx="105.2" cy="123.2" r=".4"/>
<circle cx="105.2" cy="124.8" r=".4"/>
<circle cx="189" cy="157.7" r=".37"/>
<circle cx="194.8" cy="157.7" r=".37"/>
<circle cx="217.4" cy="157.7" r=".37"/>
<circle cx="220.4" cy="157.7" r=".37"/>
<circle cx="225.7" cy="157.7" r=".37"/>
<circle cx="228.8" cy="157.7" r=".37"/>
<circle cx="232.2" cy="157.7" r=".37"/>
<circle cx="238" cy="157.7" r=".37"/>
<circle cx="243.3" cy="157.7" r=".37"/>
<circle cx="249.3" cy="157.7" r=".37"/>
</g>
<path d="M42.4 52.4h189.5v94.7h-189.5z" fill="none" stroke="#00f" stroke-width=".25"/>
<path d="M42.4 42.5l.9-.2v.4zM231 42.3l.9 .2-.9 .2zM239.1 52.4l.2 .9h-.3zM239 146.2h.3l-.2 .9z" fill="#000" stroke="#000" stroke-width=".2"/>
<path d="M160.7 160.3h1.1v.2h-.5v1.2h-.2v-1.2h-.4zM162 160.3h.2v1.4h-.2zM162.3 160.3h1.1v.2h-.4v1.2h-.2v-1.2h-.5zM163.6 160.3h.1v1.2h.7v.2h-.8zM164.6 160.3h1v.2h-.8v.4h.7v.2h-.7v.4h.8v.2h-1z" fill="#000"/>
<text font-size="9" x="207.6" y="108.9" transform="rotate(-90 207.6 108.9)">ACO</text>
<g font-size="4.5">
<text x="130.8" y="36.7">WALL</text>
<text x="35.4" y="110.7" transform="rotate(-90 35.4 110.7)">WALKWAY</text>
<text x="250.5" y="110.7" transform="rotate(-90 250.5 110.7)">WALKWAY</text>
<text x="124.6" y="160">WALKWAY</text>
</g>
<g font-size="3.3">
<text x="132.4" y="41.5">10000</text>
<text x="238.1" y="103.4" transform="rotate(-90 238.1 103.4)">5000</text>
</g>
<g font-size="2.8">
<text x="234.3" y="162.3">NIHVA TECHNOLOGIES</text>
<text x="238.4" y="165.4">PVT. LTD. PUNE</text>
</g>
<g font-size="2.5">
<text x="80.5" y="61.3">LED SCREEN</text>
<text x="139.2" y="60.7">HS9020GAT</text>
<text x="184.4" y="60.3">ISO 3000</text>
<text x="65.6" y="85.1">SCISSOR LIFT</text>
<text x="71.4" y="112.6">3 LEAF TELESCOPIC</text>
<text x="71.4" y="115.7">SLIDING GATE</text>
<text x="224.1" y="116.6" transform="rotate(-90 224.1 116.6)">FIRE RATED ROLLING SHUTTER</text>
<text x="105.9" y="124.6" transform="rotate(-90 105.9 124.6)">TELESCOPIC 2 LEAF SLIDING ROOF</text>
<text x="109.5" y="124.6" transform="rotate(-90 109.5 124.6)">AT TOP OF STALL</text>
<text x="74.4" y="137.1">BOOM BARRIER</text>
<text x="173.5" y="139.9">GLASS DOOR</text>
<text x="165.3" y="165.5">EXHIBITION PLAN LAYOT</text>
<text x="24.4" y="177.3">1. STALL HEIGHT ; 14 MTR.</text>
<text x="24.5" y="174.3">NOTE :</text>
<text x="203.5" y="178.1">PROJECT - CONSTRO EXHIBITION</text>
<text x="203.6" y="174.5">CLIENT -</text>
<text x="203.3" y="181.7">SITE LOCATION - PUNE</text>
<text x="203.4" y="185.3">DWG. NO. : NIHVA/19-20/VDR/221</text>
<text x="252.7" y="185.3">REV- 0</text>
<text x="202.9" y="188.9">SCALE: NTS</text>
<text x="225.7" y="188.9">WT:</text>
<text x="243.7" y="188.9">SHEET: 01 OF 01</text>
</g>
<text font-size="2.2" x="160.4" y="185">If any queries contact : design@nihva.com</text>
<g font-size="2.1">
<text x="239" y="167.5">Tel : 020 66304033</text>
<text x="170.9" y="171.3">NAME</text>
<text x="183.3" y="171.3">SIGN</text>
<text x="193.2" y="171.3">DATE</text>
<text x="237.2" y="171.6">Website:- www.nihva.com</text>
<text x="237.8" y="169.6">Email:- info@nihva.com</text>
<text x="171.2" y="174.4">P.V.A</text>
<text x="171.4" y="178">V.M.T</text>
</g>
<g font-size="1.9">
<text x="160.2" y="177.6">CHECK</text>
<text x="160.3" y="174.4">DRAWN</text>
<text x="160.3" y="181.1">APPRD.</text>
</g>
<g font-size="1.7">
<text x="191.2" y="174.1">14.11.2019</text>
<text x="191.2" y="177.7">14.11.2019</text>
<text x="166.5" y="188.6">ALL DIMENSION ARE IN mm</text>
</g>
</svg>
